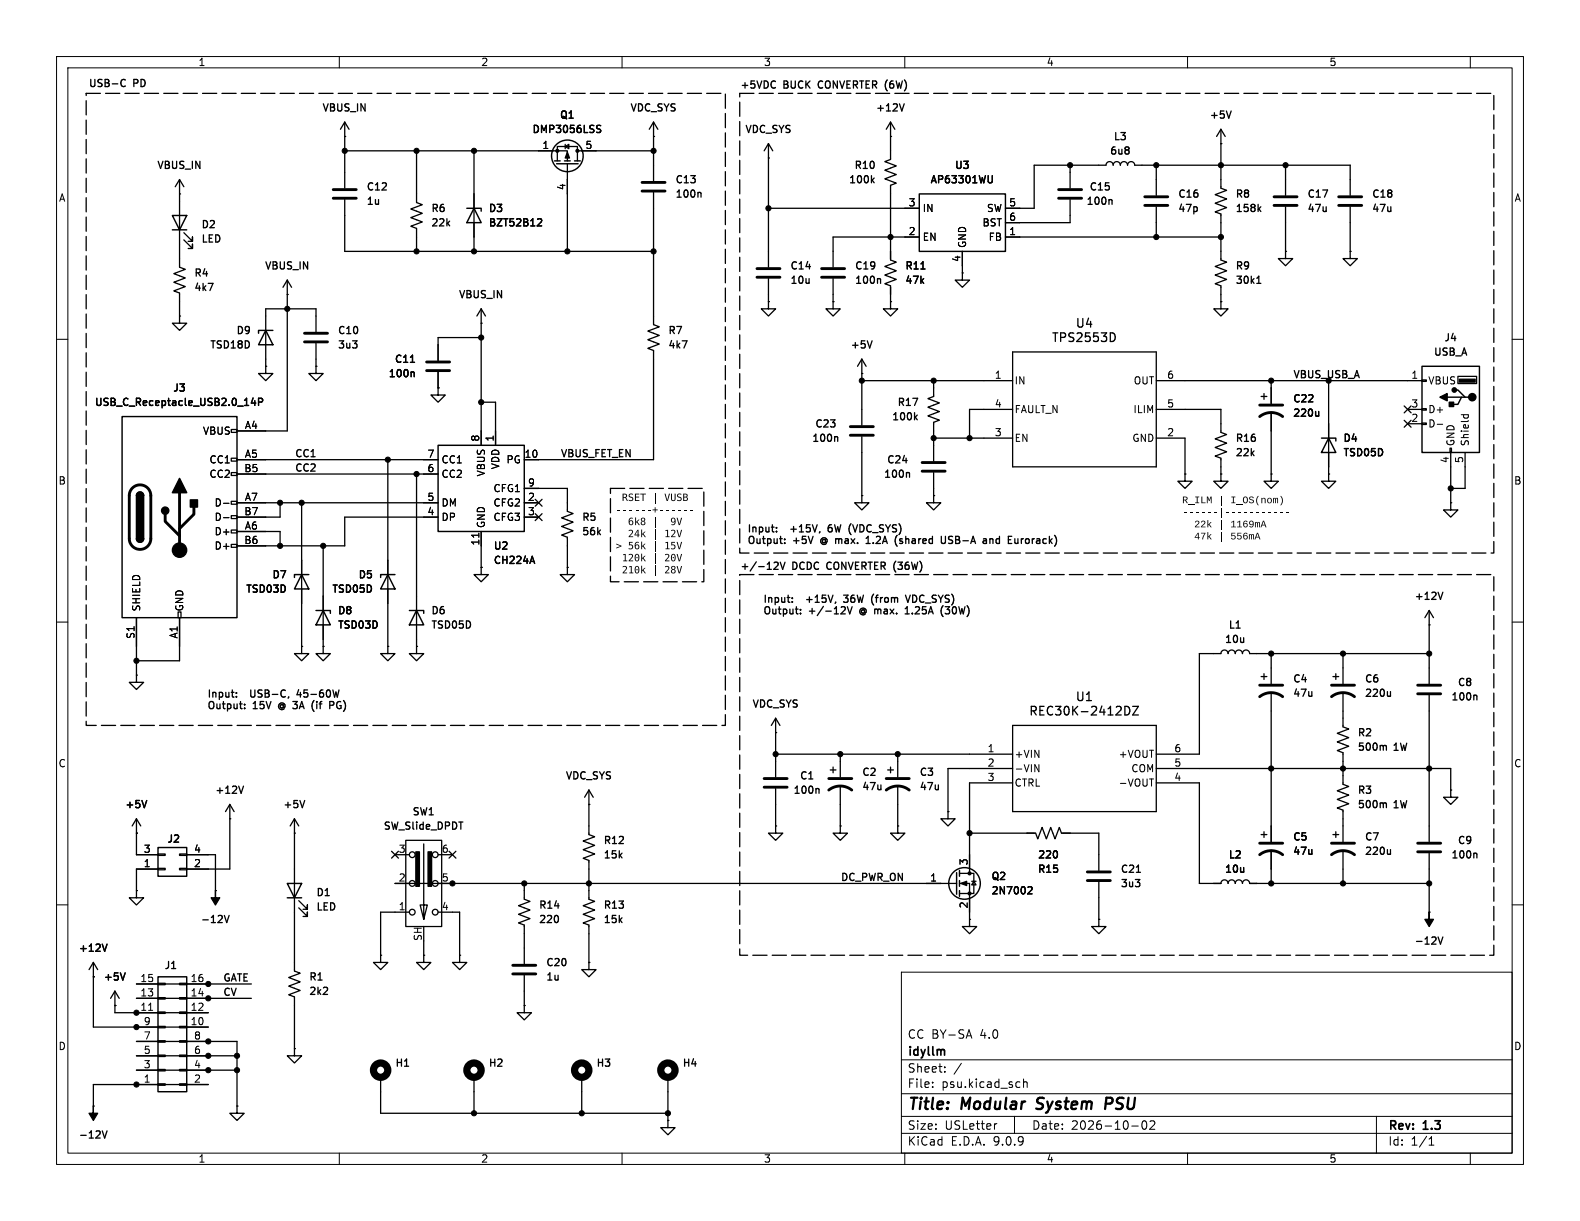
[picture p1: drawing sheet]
<svg xmlns="http://www.w3.org/2000/svg" width="279mm" height="216mm" viewBox="0 0 279 216" stroke-linecap="round" stroke-linejoin="round" font-family="sans-serif">
<g fill="none" stroke="#000" stroke-width=".18">
<path d="M10 10h259.4v195.9h-259.4zM12 12h255.4v191.9h-255.4zM60 10v2M110 10v2M160 10v2M210 10v2M260 10v2M10 60h2M254.1 75h1M258.4 73.3h1.3M258.9 73.3l-.1 .4M259.6 73.3l.1 .4"/>
<path d="M267.4 60h2M39.5 89h1M39.5 91.5h1M84.7 94.3v.7M10 110h2M267.4 110h2M183 135.2l.7 1.3v-1.3M203.3 137.7h.7M10 160h2M26.3 178.7h.7M159.4 171.9h108v32h-108zM267.4 160h2"/>
<path d="M159.4 197.4h108M159.4 193.4h108M159.4 187.4h108M164.9 192.1v.2M164.9 191.4v.1M167.1 189.4v.2M167.1 188.7v.1M170 188l-1.3 1.9M171 183.2h.7M171.4 182.1l.5 1.5M176.3 198.7l-.3 .1M179.4 197.4v3"/>
<path d="M180.2 191.3l.2 .1M180.4 192.2l-.2 .1M181 190.8v1.5M181 191.4l.2-.1 .4 .1v.9M200.1 199.1h1.2M202.1 198.3l.2-.1a.81 .81 0 0 1 .6 .6 .81 .81 0 0 1-.3 .8l-.2 .1a.81 .81 0 0 1-.3-1.4zM203.4 198.3l.5-.1 .2 .1 .1 .3-.9 1.1h.9M243.4 197.4v6.5M60 203.9v2M110 203.9v2M159.4 200.4h108M160 203.9v2"/>
<path d="M210 203.9v2M252.7 202.5h.9M252.7 201.4l.4-.4v1.5M260 203.9v2"/>
</g>
<path d="M183.2 196l.3 .1M183.5 194.3l-.1 .4 .1 .2M196.4 194.1h-.7l-.3 2M196.5 195.1l-1 .1" fill="none" stroke="#000" stroke-width=".4"/>
<g fill="none" stroke="#000" stroke-width=".23">
<path d="M21.5 15.1l.3 .2 .4-.1M22.2 14.2l-.4-.2-.3 .2M137.1 14.4h.1M137.1 15.5h.1M159.9 18.4l-.4 1.2M217.7 19.6l-.4 1.3M31.7 34.3h.1M31.7 31.8v15.4l1.1 .4-2.1 .8 2.1 .7-2.1 .8 2.1 .8-2.1 .7 1 .4v4.1M31.7 31.8l-.7 1.2M31.7 31.8l.8 1.2M61 26.7h39.3v1.7M61 24.1h.1"/>
<path d="M61 21.6v11.7M61 35.3v9.2h54.6M61 21.6l-.8 1.3M61 21.6l.7 1.3M73.7 26.7v9.1l1 .4-2.1 .8 2.1 .7-2.1 .8 2.1 .7-2.1 .8 1.1 .4v4.1M83.8 26.7v17.8M95.2 38.7h.5l.1 .3-.8 .9h.8M98.6 28.4v-2.5h3.5v2.5M99.9 25.9l.7-.4v.8zM99.9 25.5v.8M100.3 29v15.5M102.1 26.7h13.5"/>
<path d="M105.6 22.7l.5 .2 .1 .2-.1 .3h-.4M105.6 22.2h.6M115.6 24.1h.1M115.6 34v23.4l1 .4-2 .7 2 .8-2 .8 2 .7-2 .8 1 .4v19.3h-22.9M115.6 21.6l-.8 1.3M115.6 21.6l.7 1.3M115.6 21.6v10.4M123.6 34l.4 .2v.7M135.9 27.9h.1M135.9 25.4v21.8M135.9 25.4l-.8 1.3M135.9 25.4l.8 1.3"/>
<path d="M135.9 36.8h26.7M154.2 31.8l.4 .5M154.6 31.5l-.5 .5M157.5 24.1h.1M157.5 21.6v6.6l-1 .4 2 .7-2 .8 2 .8-2 .7 2 .8-1 .4v13.2l1 .4-2 .7 2 .8-2 .7 2 .8-2 .8 1 .3v2.8M157.5 21.6l-.8 1.3M157.5 21.6l.7 1.3M175.5 31.1v1l-.1 .2h-.4M189.2 35.3v4.1h-11.4M189.2 29.2v4.1M196.3 35.3l.4 .2v.6M199.6 26.1v.3"/>
<path d="M199.6 26.6v.5M204.5 29.2v5.3M204.5 36.6v5.3M211.7 36.7v.6M215.9 22.9v10.4l1 .4-2 .7 2 .8-2 .7 2 .8-2 .8 1 .3v8.2l1 .4-2 .7 2 .8-2 .7 2 .8-2 .8 1 .3v2.8M215.9 25.4h.1M215.9 22.9l-.8 1.2M215.9 22.9l.8 1.2M222.6 36.9l.4 .5M223 36.6l-.5 .4M227.3 29.2v5.3M227.3 36.6v7.9"/>
<path d="M234.5 36.6v.8M234.5 37.3h.1M238.8 34.5v-5.3h-38.1a.64 .64 0 0 0-.7-.6 .64 .64 0 0 0-.6 .6 .64 .64 0 0 0-.6-.6 .64 .64 0 0 0-.7 .6 .64 .64 0 0 0-.6-.6 .64 .64 0 0 0-.7 .6 .64 .64 0 0 0-.6-.6 .64 .64 0 0 0-.6 .6h-12.7v7.6h-5.1M238.8 36.6v7.9M245.9 36.6v.8M245.9 37.3h.1M31.7 55.9v1.3h1.3l-1.3 1.2-1.2-1.2h1.2M31.7 55.9h.1M32.5 42.4l1.5 1.5v-.7v.7h-.7M32.5 41.1l1.5 1.6v-.8v.8h-.7M36.8 50.1h.9l-.6 1.3M50.8 52.1h.1"/>
<path d="M50.8 49.5v26.7h-8.9M50.8 49.5l-.8 1.3M50.8 49.5l.8 1.3M55.9 58.7v-4.1h-8.9v10.2M85.1 57.2h.1M85.1 54.6l-.8 1.3M85.1 54.6l.8 1.3M85.1 54.6v24.1M85.1 59.7h-7.6v4.1M135.9 53.3v1.3h1.3l-1.3 1.3-1.3-1.3h1.3M135.9 53.3h.1M135.9 49.3v4"/>
<path d="M143.1 49.3v.8M143.1 50h-.1M147.3 53.3v1.3h1.3l-1.3 1.3-1.3-1.3h1.3M147.3 53.3h.1M147.3 49.3v4M155.4 49.3l.3 .1v.7M157.5 53.3v1.3h1.2l-1.2 1.3-1.3-1.3h1.3M157.5 53.3h.1M162.6 41.9h-15.3v5.3M162.9 47.6h.7M170.2 48.3v1.2h1.2l-1.2 1.3-1.3-1.3h1.3M170.2 48.3h.1"/>
<path d="M170.2 44.5v3.8M177.8 41.9h38.1M196.7 58.9a.82 .82 0 0 1 .5 .7 .82 .82 0 0 1-.5 .8M215.9 53.3v1.3h1.3l-1.3 1.3-1.3-1.3h1.3M215.9 53.3h.1M222.2 50.1h.8M222.4 49.1l.2-.3v1.3M227.3 44.5v1.2h1.3l-1.3 1.3-1.2-1.3h1.2M227.3 44.5h.1M238.8 44.5v1.2h1.2l-1.2 1.3-1.3-1.3h1.3M238.8 44.5h.1M40.9 75.9h1v.6h-1z"/>
<path d="M44.8 70.4l-.4 .9h.8M45.1 70.8v.9M45.7 71.1l.6-.1 .1-.2v-.3l-.7-.1v1.3M47 64.8v1.2h1.3l-1.3 1.3-1.3-1.3h1.3M47 64.8h.1M55.9 64.8v1.2h1.2l-1.2 1.3-1.3-1.3h1.3M55.9 64.8h.1M55.9 60.7v4.1M62.3 60.3h.8l-.4 .4M63.1 60.9v.5M72.6 64.1h.7M72.9 65.8l.3 .2v.6"/>
<path d="M77.5 68.6v1.3h1.2l-1.2 1.2-1.3-1.2h1.3M77.5 68.6h.1M77.5 65.8v2.8M85.1 71.1h2.5v7.6M120.6 60.3h.9l-.6 1.2M147.8 77.2l.3 .2v.6M152.4 66h.1M152.4 67.3h26.7M152.4 63.5v11.7M152.4 77.2v10.4M152.4 63.5l-.8 1.3M152.4 63.5l.8 1.3"/>
<path d="M154.2 60.3l-.4 1.2M161.8 73.8l.4 .4M162.2 73.4l-.5 .5M165.1 67.3v2.8l-1 .4 2 .7-2 .8 2 .8-2 .7 2 .8-1 .4v6.8M165.1 77.5h14M179.1 62.2h25.4v20.4h-25.4zM179.1 72.4h-7.7v5.1M204.5 72.4h11.4v4.1l1 .3-2 .8 2 .8-2 .7 2 .8-2 .7 1 .4v2.8M204.5 67.3h47M204.5 77.5h5v6.3M223 70.1h1M223.5 69.6v1"/>
<path d="M224.8 67.3v4.1M224.8 72.9v10.9M233.2 72.8v.8M233.2 73.5l-.4 .1M234.9 67.3v16.5M248.3 71.8l1.2 1.2M248.3 74.3l1.2 1.2M248.9 72.4h2.6M248.9 74.9h2.6M249.5 71.8l-1.2 1.2M249.5 74.3l-1.2 1.2M251.5 67.2h.7v.2h-.7z"/>
<path d="M251.5 72.3h.7v.2h-.7zM251.5 74.8h.7v.3h-.7zM256.4 79.2h.3v.8h-.3zM257.8 66.5h3.3v1.3h-3.3zM40.9 81h1v.5h-1zM40.9 83.6h1v.5h-1zM40.9 88.6h1v.6h-1zM40.9 91.2h1v.5h-1zM40.9 93.7h1v.5h-1zM40.9 96.3h1v.5h-1zM41.9 81.3h35.6M41.9 83.8h35.6"/>
<path d="M41.9 88.9h35.6M41.9 94h7.6v2.5M49.5 88.9v2.5h-7.6M53.3 88.9v25.4M57.1 96.5v17.8M68.6 81.3v33M73.7 83.8v30.5M77.5 91.4h-16.5v5.1h-19.1M85.1 94v6.3M92.7 86.4h7.6v4l1 .4-2 .8 2 .7-2 .8 2 .8-2 .7 1 .4v5.3M92.7 88.9h2.5M92.7 91.4h2.5"/>
<path d="M93.8 99.3h.6M94.1 98.4l.4 1.2M94.6 90.8l1.3 1.2M94.6 88.3l1.3 1.2M95.9 90.8l-1.3 1.2M95.9 88.3l-1.3 1.2M136.9 99.5l.5-.1 .2 .4-.8 .9h.8M137.3 93.9v.2M137.3 93.3v.1M138 99.4l.4 1.3 .4-1.3M138.8 96v.1M138.8 95.3v.1"/>
<path d="M145.3 95.3a.58 .58 0 0 0 0 .8M146.8 92.8h-.1a.86 .86 0 0 0 0 1.3h.2M146.9 93.3h-.2l-.3 .2M150.8 92.8l.4 1.3M152.4 87.6v1.3h1.3l-1.3 1.3-1.3-1.3h1.3M152.4 87.6h.1M153.2 96.1h.7M153.5 94.8v1.3M159.1 96h.5M159.6 95.3h-.3l-.2 .1v.2l.5 .1M160.5 83.5l.3 .2v.7M165.1 87.6v1.3h1.3l-1.3 1.3-1.3-1.3h1.3"/>
<path d="M165.1 87.6h.1M165.1 83.6v4M167.2 94.8l-.1 1.2-.4 .1-.2-.2M167.7 96l.5 .1M168.3 94.8h-.3l-.3 .3 .2 .3 .3 .1M175 95.4l.2-.1h.3l.1 .8M175 95.3v.8M180 95.3v.8M180 96l-.2 .1M180.6 95.3v.8M180.9 95.3l-.3 .2M209.5 83.8v1.3h1.3l-1.3 1.3-1.2-1.3h1.2"/>
<path d="M209.5 83.8h.1M215.9 83.8v1.3h1.3l-1.3 1.3-1.3-1.3h1.3M215.9 83.8h.1M224.8 83.8v1.3h1.3l-1.3 1.3-1.3-1.3h1.3M224.8 83.8h.1M234.9 83.8v1.3h1.3l-1.3 1.3-1.2-1.3h1.2M234.9 83.8h.1M256.5 88.9v1.3h1.3l-1.3 1.2-1.2-1.2h1.2M256.5 88.9h.1M256.5 80v8.9M259.1 80v6.4h-2.6M24.1 119.4v1.3h1.3l-1.3 1.2-1.2-1.2h1.2"/>
<path d="M24.1 119.4h.1M24.1 109.2v10.2M31.5 108.2h.5v1h-.5zM31.7 109.2v7.6h-7.6M53.3 114.3v1.3h1.3l-1.3 1.2-1.2-1.2h1.2M53.3 114.3h.1M57.1 114.3v1.3h1.3l-1.3 1.2-1.2-1.2h1.2M57.1 114.3h.1M68.6 114.3v1.3h1.2l-1.2 1.2-1.3-1.2h1.3M68.6 114.3h.1M73.7 114.3v1.3h1.2l-1.2 1.2-1.3-1.2h1.3M73.7 114.3h.1"/>
<path d="M85.1 100.3v1.3h1.3l-1.3 1.3-1.3-1.3h1.3M85.1 100.3h.1M100.3 100.3v1.3h1.3l-1.3 1.3-1.2-1.3h1.2M100.3 100.3h.1M140.1 106.4v.1M140.1 105.7v.1M141.6 108.4v.1M141.6 107.8v.1M148.9 107.3h.5l.1 .3-.8 .9h.8M149.2 106.4l.5 .1M149.2 105.2h.8l-.5 .5h.2M149.8 107.3l.5 1.2 .4-1.2"/>
<path d="M152.2 107.7a.58 .58 0 0 0 0 .8M154.3 106.7l.1 .2M154.5 105.1l-.2 .2M154.8 105.7h.5M160.1 108.5h.7M160.1 107.6l.3-.3v1.2M160.1 105.2l.4 1.3 .5-1.3M161.7 105.2h-.3v1.3h.3M166.6 108.8l.2 .2M167.1 108.4l.6 .1M167.9 107.3l-.4 .5h.2M219.9 112.8v.8"/>
<path d="M219.9 113.5h.1M223 119.6h1M223.5 119.1v1M224.8 115.6v5.3M235.7 119.6h1M236.2 119.1v1M237.5 115.6v5.3M252.7 115.6h-31.7a.64 .64 0 0 0-.7-.7 .64 .64 0 0 0-.6 .7 .64 .64 0 0 0-.6-.7 .64 .64 0 0 0-.7 .7 .64 .64 0 0 0-.6-.7 .64 .64 0 0 0-.6 .7 .64 .64 0 0 0-.7-.7 .64 .64 0 0 0-.6 .7h-3.8v17.8h-7.6M252.7 110.5h.1M252.7 108v12.9M252.7 108l-.7 1.2M252.7 108l.8 1.2"/>
<path d="M255.1 104.7l-.4 1.3M41.8 123.1v.2M41.8 122.5v.1M43.1 139l-.5 1.3M43.3 125.2v.1M43.3 124.5v.1M49.4 124.5a.58 .58 0 0 0 0 .8M52.8 121.9l-.3 .9h.8M55.5 125.7v.1M58.8 124l.2 .3v.3l-.7 .1M59.6 124.3v.7M104.1 139.7v7.9l1.1 .4-2.1 .7 2.1 .8-2.1 .7 2.1 .8-2.1 .8 1 .3v6.9l1.1 .4-2.1 .7 2.1 .8-2.1 .8 2.1 .7-2.1 .8 1 .4v6.6"/>
<path d="M104.1 139.7l-.7 1.3M104.1 139.7l.8 1.3M137.2 129.5h.1M137.2 127v10.4M137.2 139.4v6.7M137.2 133.4h41.9M137.2 127l-.8 1.3M137.2 127l.7 1.3M144.5 139.4l.3 .2v.7M146.8 136.1h1M147.3 135.6v1.1M148.6 133.4v4"/>
<path d="M148.6 138.9v7.2M155.8 138.8v.8M155.8 139.5l-.1 .1M157 136.1h1M157.5 135.6v1.1M158.7 133.4v4M158.7 138.9v7.2M165.9 138.8v.8M165.9 139.5v.1M179.1 128.3h25.4v15.2h-25.4zM179.1 138.4h-7.7v16M179.1 135.9h-11.5v7.6"/>
<path d="M198.9 124.9a.77 .77 0 0 1 .9 .8 .77 .77 0 0 1-.9 .7M200.3 124.9h1l-1 1.5h1M204.5 138.4h7.6v17.8h3.8a.64 .64 0 0 1 .6-.6 .64 .64 0 0 1 .7 .6 .64 .64 0 0 1 .6-.6 .64 .64 0 0 1 .6 .6 .64 .64 0 0 1 .7-.6 .64 .64 0 0 1 .6 .6 .64 .64 0 0 1 .6-.6 .64 .64 0 0 1 .7 .6h31.7M204.5 135.9h52v3.8M224.8 122.4v26.4M232 122.3v.8M232 123l-.1 .1M237.5 122.4v6.1l1 .4-2 .8 2 .7-2 .8 2 .8-2 .7 1 .4v5.6l1 .4-2 .7 2 .8-2 .8 2 .7-2 .8 1 .4v5.5M244.8 131.8l.4 .2v.7M245.9 122.3v.8M245.9 123l-.4 .1M252.7 122.9v25.9"/>
<path d="M256.5 139.7v1.3h1.3l-1.3 1.2-1.2-1.2h1.2M256.5 139.7h.1M260.8 122.9l.4 .2v.7M24.1 147.3h.1M24.1 157.5v1.3h1.3l-1.3 1.2-1.2-1.2h1.2M24.1 157.5h.1M24.1 144.8v6.3h3.8M24.1 144.8l-.7 1.3M24.1 144.8l.8 1.3M25.9 141.5l-.4 1.3M27.9 153.5h1.3v.3h-1.3zM27.9 151h1.3v.3h-1.3z"/>
<path d="M27.9 153.7h-3.8v3.8M31.7 153.5h1.3v.3h-1.3zM31.7 151h1.3v.3h-1.3zM33 151.1h5.1v6.4M38.1 157.5h.1M40.6 144.8h.1M40.6 142.2v11.5h-7.6M40.6 142.2l-.7 1.3M40.6 142.2l.8 1.3M52.1 144.8v26.9l1 .4-2 .7 2 .8-2 .8 2 .7-2 .8 1 .4v9.1M52.1 147.3h.1M52.1 144.8l-.8 1.3"/>
<path d="M52.1 144.8l.7 1.3M52.8 159.3l1.6 1.5v-.8v.8h-.8M53.9 141.5l-.4 1.3M69.2 150.5l1.3 1.2M69.8 151.1h2.6M69.8 156.2h99.4M70.5 150.5l-1.3 1.2M71.8 148.6h6.3v15.2h-6.3zM74.9 149.2v13.4l.7-2.6h-1.3l.6 2.6M77.5 151.1h2.5M79.4 150.5l1.2 1.2M80.6 150.5l-1.2 1.2"/>
<path d="M81.1 145.4h.8M92.7 156.2v2.8l1 .4-2 .7 2 .8-2 .8 2 .7-2 .8 1 .4v6.8M104.1 142.2h.1M137.2 146.1v1.2h1.2l-1.2 1.3-1.3-1.3h1.3M137.2 146.1h.1M148.6 146.1v1.2h1.3l-1.3 1.3-1.3-1.3h1.3M148.6 146.1h.1M158.7 146.1v1.2h1.3l-1.3 1.3-1.2-1.3h1.2M158.7 146.1h.1M167.6 143.5v1.3h1.3l-1.3 1.3-1.2-1.3h1.2M167.6 143.5h.1M169.7 154.4h2.5v3.6h-2.5"/>
<path d="M169.7 156.2h1.7v6.4M171.4 147.3h11.7l.4 1 .8-2 .7 2 .8-2 .8 2 .7-2 .4 1h6.6v6.6M171.8 155.8h.8M172.2 155.8l.4 .7h-.8zM181.8 156.8h.5l.2 .3-.8 1h.8M186.9 150.6l.1 .3-.1 .7M194.3 156v6.6M200.8 155.5h.8l-.5 .5M201 154.2h.7M201.5 156.1v.6M219.9 153.4v.8M219.9 154.1v.1"/>
<path d="M223 147.6h1M223.5 147.1v1M224.8 150.4v5.8M232 150.2v.9M232 150.9l-.1 .1M235.7 147.6h1M236.2 147.1v1M237.5 150.4v5.8M244.8 142l.4 .2v.6M245.9 150.2v.9M245.9 150.9l-.4 .2M252.7 150.9v10.4"/>
<path d="M260.8 150.9l.4 .1v.7M16.5 172.7h.1M16.5 170.2l-.8 1.3M16.5 170.2l.8 1.3M16.5 170.2v11.4h20.3M18.9 166.9l-.4 1.3M20.3 177.8h.1M20.3 175.3l-.7 1.2M20.3 175.3l.8 1.2M20.3 175.3v3.8h16.5M22.1 172l-.4 1.3M24.1 176.5h20.3"/>
<path d="M24.1 174h20.3M27.9 178.9h1.3v.3h-1.3zM27.9 176.4h1.3v.3h-1.3zM27.9 173.9h1.3v.2h-1.3zM30.3 171.3h.8M31.7 178.9h1.3v.3h-1.3zM31.7 176.4h1.3v.3h-1.3zM31.7 173.9h1.3v.2h-1.3zM39.7 161.9l.4 1.2 .4-1.2M52.8 160.5l1.6 1.6v-.8v.8h-.8M57.1 175.8h.8M57.9 174.7v.4"/>
<path d="M67.3 168.9v1.3h-1.3l1.3 1.3 1.3-1.3h-1.3M67.3 168.9h.1M72.4 161.3h-5.1v7.6M74.9 168.9v1.3h-1.2l1.2 1.3 1.3-1.3h-1.3M74.9 168.9h.1M74.9 166.4v2.5M77.5 161.3h3.8v7.6M81.3 168.9v1.3h-1.3l1.3 1.3 1.2-1.3h-1.2M81.3 168.9h.1M92.7 177.8v1.3h-1.3l1.3 1.2 1.3-1.2h-1.3M92.7 177.8h.1M92.7 172.5v5.3"/>
<path d="M98.6 162l.1 .3-.1 .7M104.1 170.2v1.3h-1.2l1.2 1.2 1.3-1.2h-1.3M104.1 170.2h.1M171.4 162.6v1.2h-1.2l1.2 1.3 1.3-1.3h-1.3M171.4 162.6h.1M194.3 162.6v1.2h-1.3l1.3 1.3 1.3-1.3h-1.3M194.3 162.6h.1M252.7 161.3h.1M254.3 165.7l.4 1.2 .4-1.2M16.5 195.6h.1M18.1 200l.4 1.2 .4-1.2M24.1 189.2h17.8"/>
<path d="M24.1 186.7h17.8M24.1 184.2h17.8v11.4M27.9 191.6h1.3v.3h-1.3zM27.9 189.1h1.3v.3h-1.3zM27.9 186.6h1.3v.2h-1.3zM27.9 184h1.3v.3h-1.3zM27.9 181.5h1.3v.2h-1.3zM31.7 191.6h1.3v.3h-1.3zM31.7 189.1h1.3v.3h-1.3zM31.7 186.6h1.3v.2h-1.3zM31.7 184h1.3v.3h-1.3zM31.7 181.5h1.3v.2h-1.3z"/>
<path d="M36.8 191.8h-20.3v3.8M41.9 195.6v1.3h1.3l-1.3 1.2-1.3-1.2h1.3M41.9 195.6h.1M52.1 185.4v1.3h1.2l-1.2 1.3-1.3-1.3h1.3M52.1 185.4h.1M67.3 190.5v6.4h50.8M83.8 190.5v6.4M102.9 190.5v6.4M118.1 198.1v1.3h1.3l-1.3 1.3-1.3-1.3h1.3M118.1 198.1h.1M118.1 190.5v7.6"/>
<circle cx="72.9" cy="151.1" r=".51"/>
<circle cx="72.9" cy="156.2" r=".51"/>
<circle cx="77" cy="151.1" r=".51"/>
<circle cx="77" cy="156.2" r=".51"/>
<circle cx="72.9" cy="161.3" r=".51"/>
<circle cx="77" cy="161.3" r=".51"/>
</g>
<g fill="none" stroke="#000" stroke-width=".25">
<path d="M30.5 38.1h2.5l-1.3 2.5zM82.5 36.8h2.6v.5M83.8 36.8l1.3 2.6h-2.6zM98 28.4h1.1M98.4 29h3.8M99.8 28.4h1M101.6 28.4h1M162.6 34.3h15.2v10.2h-15.2zM30.5 40.6h2.5M47 58.4l1.3 2.6h-2.6zM48.3 58.4h-2.6v.5M21.6 73.7h20.3v35.5h-20.3z"/>
<path d="M77.5 78.7h15.2v15.3h-15.2zM233.7 77.5h2.5v.5M234.9 77.5l1.3 2.5h-2.5zM251.5 64.8h10.1v15.2h-10.1zM255.9 70.2h2.5M257.2 69h.6l1.3 1.2h.6M259.1 70.2h-.7l-.6 1.3h-1.3M24.1 87.6a.64 .64 0 0 1 .7-.6 .64 .64 0 0 1 .6 .6M24.1 95.3a.64 .64 0 0 0 .7 .6 .64 .64 0 0 0 .6-.6M53.3 101.6l1.3 2.5h-2.5zM54.6 101.6h-2.5v.5M55.9 108h2.5v.5"/>
<path d="M57.1 108l1.3 2.5h-2.5zM68.6 101.6l1.2 2.5h-2.5zM69.8 101.6h-2.5v.5M72.4 108h2.5v.5M73.7 108l1.2 2.5h-2.5zM27.9 149.9h5.1v5h-5.1zM50.8 156.2h2.5l-1.2 2.6zM50.8 158.8h2.5M169.2 154.3v3.8M169.7 153.9v1M169.7 155.7v1M169.7 157.5v1"/>
<path d="M27.9 172.7h5.1v20.3h-5.1z"/>
<circle cx="100.3" cy="27.6" r="2.79"/>
<circle cx="170.6" cy="156.2" r="2.79"/>
</g>
<g fill="#000" stroke="#000" stroke-width=".23">
<path d="M100.3 26.9l.4 1h-.8zM258.1 67.1h2.8v.5h-2.8zM38.1 157.5v1.3h.8l-.8 1.2-.8-1.2h.8zM73.5 150.6h.7v6.1h-.7zM75.7 150.6h.6v6.1h-.6zM169.9 156.2l1-.4v.8zM252.7 161.3v1.3h.8l-.8 1.2-.7-1.2h.7zM16.5 195.6v1.3h.8l-.8 1.2-.8-1.2h.8z"/>
<circle cx="98.6" cy="26.7" r=".25"/>
<circle cx="102.1" cy="26.7" r=".25"/>
<circle cx="31.7" cy="97.3" r="1.27"/>
<circle cx="171.4" cy="158" r=".25"/>
<circle cx="171.4" cy="154.4" r=".25"/>
</g>
<g fill="none" stroke="#000" stroke-width=".51">
<path d="M58.9 35.1h4.1M58.9 33.5h4.1M113.5 32.3h4.1M113.5 33.8h4.1M187.2 35.1h4.1M187.2 33.5h4.1M202.4 34.8h4.1M202.4 36.3h4.1M225.3 34.8h4.1M225.3 36.3h4.1M236.7 34.8h4.1M236.7 36.3h4.1"/>
<path d="M53.8 58.9h4.1M133.9 49h4M133.9 47.5h4M145.3 49h4.1M145.3 47.5h4.1M53.8 60.5h4.1M75.4 64h4.1M75.4 65.5h4.1M150.4 77h4M150.4 75.4h4M222.8 73.7a3.3 3.3 0 0 1 4 0M222.8 71.6h4"/>
<path d="M23.4 86.3a1.9 1.9 0 0 1 2.1-.4 1.9 1.9 0 0 1 1.2 1.7v7.7a1.91 1.91 0 0 1-1.9 1.8 1.91 1.91 0 0 1-1.9-1.8v-7.8l.1-.7zM29.2 90.9v1.3l2.5 2.5M31.7 87.1v10.2M34.3 89.7v1.2l-2.6 2.6M163.1 83.3h4M163.1 81.8h4M135.1 139.2h4.1M135.1 137.7h4.1M146.6 139.7a3.3 3.3 0 0 1 4 0M146.6 137.7h4M156.7 139.7a3.3 3.3 0 0 1 4.1 0M156.7 137.7h4.1"/>
<path d="M222.8 123.2a3.3 3.3 0 0 1 4 0M222.8 121.2h4M235.5 123.2a3.3 3.3 0 0 1 4 0M235.5 121.2h4M250.7 121.2h4.1M250.7 122.7h4.1M192.3 155.7h4M192.3 154.2h4M222.8 151.1a3.3 3.3 0 0 1 4 0M222.8 149.1h4M235.5 151.1a3.3 3.3 0 0 1 4 0M235.5 149.1h4"/>
<path d="M250.7 149.1h4.1M250.7 150.6h4.1M90.7 172.2h4M90.7 170.7h4"/>
</g>
<g fill="#000" stroke="#000" stroke-width=".25">
<path d="M254.6 70.2l1.3-.6v1.3zM256.3 71.1h.7v.8h-.7zM24.1 87.6h1.3v7.7h-1.3zM24.1 95.3h1.3a.64 .64 0 0 1-.6 .6 .64 .64 0 0 1-.7-.6zM24.3 87.2a.64 .64 0 0 1 .7-.2 .64 .64 0 0 1 .4 .6h-1.3zM31.7 84.6l1.3 2.5h-2.5zM33.7 88.4h1.2v1.3h-1.2z"/>
<circle cx="257.2" cy="69" r=".38"/>
<circle cx="260.3" cy="70.2" r=".63"/>
<circle cx="29.2" cy="90.3" r=".63"/>
</g>
<g fill="none" stroke="#000" stroke-width="1.3">
<circle cx="67.3" cy="189.2" r="1.27"/>
<circle cx="83.8" cy="189.2" r="1.27"/>
<circle cx="102.9" cy="189.2" r="1.27"/>
<circle cx="118.1" cy="189.2" r="1.27"/>
</g>
<path d="M15.2 16.5h113.1v111.8h-113.1zM130.8 16.5h133.4v81.3h-133.4zM107.9 86.4h16.6v16.5h-16.6zM130.8 101.6h133.4v67.3h-133.4z" fill="none" stroke="#000" stroke-width=".23" stroke-dasharray="2.5 .9"/>
<g fill="#000">
<path d="M109 96.1l.9 .4v.1l-.9 .4v-.2l.7-.2-.7-.3zM109.2 90.2h.5v.1h-.5zM110.2 98h.5v1.1h.2v.2h-.7v-.2h.3v-1l-.3 .1zM110.3 90.2h.4v.1h-.4zM110.1 87.3h.4a.35 .35 0 0 1 .4 .2 .35 .35 0 0 1-.3 .5l.4 .6h-.1l-.3-.5-.2-.1h-.1v.6h-.2v-.7h.4a.23 .23 0 0 0 .2-.2 .23 .23 0 0 0-.2-.3h-.2v.5h-.2zM111.2 95.8h.7v.2h-.5v.3a.47 .47 0 0 1 .5 .6 .47 .47 0 0 1-.7 .2v-.2a.34 .34 0 0 0 .5 .1 .34 .34 0 0 0 0-.5 .34 .34 0 0 0-.5 0zM111.4 90.2h.4v.1h-.4zM111.2 93.7a.47 .47 0 0 1 .7 .2 .47 .47 0 0 1-.3 .6l-.2 .3h.6v.2h-.8l.6-.9a.31 .31 0 0 0-.2-.3 .31 .31 0 0 0-.4 .1zM111.2 98a.47 .47 0 0 1 .7 .1 .47 .47 0 0 1-.3 .7l-.2 .3h.6v.2h-.8l.6-.9a.31 .31 0 0 0-.2-.4 .31 .31 0 0 0-.4 .2zM111.3 91.6h.1a.31 .31 0 0 1 .5 .1h-.2a.37 .37 0 0 0-.4 .5 .41 .41 0 0 1 .6 .1 .41 .41 0 0 1-.2 .6 .41 .41 0 0 1-.5-.4l.1-.1a.25 .25 0 0 0 .4 .2 .25 .25 0 0 0 .1-.4 .25 .25 0 0 0-.4 .1l-.2 .1v-.4zM111.3 87.4l.4-.1h.2v.2h-.1a.28 .28 0 0 0-.3-.1 .28 .28 0 0 0-.1 .4 .28 .28 0 0 0 .3 .1 .41 .41 0 0 1 .1 .7 .41 .41 0 0 1-.6-.3l.2 .1a.27 .27 0 0 0 .4-.1 .27 .27 0 0 0-.3-.3 .35 .35 0 0 1-.3-.2 .35 .35 0 0 1 .1-.4zM112.3 87.3h.8v.1h-.6v.4h.5v.2h-.5v.4h.6v.2h-.8z"/>
<path d="M112.3 91.5h.2v.8l.4-.4h.2l-.4 .3 .5 .6h-.2l-.4-.5-.1 .2v.3h-.2zM112.4 90.2h.5v.1h-.5zM112.4 98l.2-.1a.69 .69 0 0 1 .5 .7 .69 .69 0 0 1-.5 .7 .55 .55 0 0 1-.4-.7h.2l.2 .5a.61 .61 0 0 0 0-1l-.2 .5h-.2zM112.4 95.9h.1a.31 .31 0 0 1 .5 .1l-.2-.1a.37 .37 0 0 0-.4 .5 .41 .41 0 0 1 .6 .1 .41 .41 0 0 1-.2 .6 .41 .41 0 0 1-.5-.3l.1-.1a.25 .25 0 0 0 .4 .2 .25 .25 0 0 0 0-.4 .25 .25 0 0 0-.4 .1l-.2 .1v-.5zM112.7 93.7h.2v.8h.2v.2h-.2v.3h-.2v-.3h-.5v-.2h.5v-.7l-.4 .7h-.1zM113.2 87.3h1v.1h-.4v1.2h-.2v-1.2h-.4zM113.4 93.6h.2v.8l.4-.4h.2l-.4 .4 .4 .6h-.2l-.3-.5-.1 .1v.4h-.2zM113.4 95.8h.2v.7l.4-.4h.2l-.4 .4 .4 .6h-.2l-.3-.5-.1 .1v.4h-.2zM113.4 97.9h.2v.8l.4-.4h.2l-.4 .3 .4 .7h-.2l-.3-.6-.1 .2v.4h-.2zM113.5 90.2h.4v.1h-.4zM113.4 91.6a.36 .36 0 0 1 .6 0 .36 .36 0 0 1-.1 .6 .4 .4 0 0 1 0 .7 .4 .4 0 0 1-.6-.4h.2a.25 .25 0 0 0 .3 .2 .25 .25 0 0 0 .1-.4 .25 .25 0 0 0-.4 .1l-.2 .1 .3-.3-.3-.3h.2a.22 .22 0 0 0 .3 .2 .22 .22 0 0 0 .1-.4 .22 .22 0 0 0-.4 .1l-.2 .1zM114.6 90.2h.4v.1h-.4z"/>
<path d="M115.8 89.7h.1v.4h.4v.1h-.4v.4h-.1v-.4h-.4v-.1h.4zM115.8 87.2h.1v1.8h-.1zM115.8 91.5h.1v1.8h-.1zM115.8 93.6h.1v1.8h-.1zM115.8 95.8h.1v1.7h-.1zM115.8 97.9h.1v1.8h-.1zM116.7 90.2h.4v.1h-.4zM117.7 93.8l.4-.1v1.1h.3v.2h-.7v-.2h.3v-1l-.3 .1zM117.7 95.9l.4-.1v1.2h.3v.1h-.7v-.1h.3v-1h-.3zM117.8 90.2h.4v.1h-.4zM117.6 98a.47 .47 0 0 1 .7 .1 .47 .47 0 0 1-.2 .7l-.3 .3h.6v.2h-.8l.6-.9a.31 .31 0 0 0-.2-.4 .31 .31 0 0 0-.4 .2zM117.5 87.3h.2l.3 1.1 .3-1.1h.2l-.4 1.3h-.2z"/>
<path d="M118.7 87.3h.1v.9a.24 .24 0 0 0 .3 .3 .24 .24 0 0 0 .2-.3v-.9h.2v.8a.42 .42 0 0 1-.4 .5 .42 .42 0 0 1-.4-.5zM118.7 95.8h.7v.2h-.5v.3a.47 .47 0 0 1 .5 .6 .47 .47 0 0 1-.7 .2v-.2a.34 .34 0 0 0 .4 .1 .34 .34 0 0 0 .1-.5 .34 .34 0 0 0-.5 0zM118.8 90.2h.5v.1h-.5zM118.7 93.7a.47 .47 0 0 1 .7 .2 .47 .47 0 0 1-.3 .6l-.2 .3h.5v.2h-.7l.6-.9a.31 .31 0 0 0-.3-.3 .31 .31 0 0 0-.3 .1zM118.7 91.6l.2-.1a.58 .58 0 0 1 .6 .3 .58 .58 0 0 1 0 .7l-.3 .3a.3 .3 0 0 1-.5-.1h.2a.37 .37 0 0 0 .4-.5l-.3 .2a.38 .38 0 0 1-.4-.4h.2a.28 .28 0 0 0 .4 .2 .28 .28 0 0 0 .1-.4 .28 .28 0 0 0-.4-.1l-.1 .3h-.2zM118.8 98l.2-.1a.69 .69 0 0 1 .5 .7 .69 .69 0 0 1-.5 .7 .55 .55 0 0 1-.4-.7h.2l.2 .5a.61 .61 0 0 0 0-1l-.2 .5h-.2zM119.9 90.2h.5v.1h-.5zM119.6 91.6h.2l.3 1.1 .3-1.1h.2l-.4 1.2h-.2zM119.6 93.7h.2l.3 1.1 .3-1.1h.2l-.4 1.3h-.2zM119.6 95.8h.2l.3 1.2 .3-1.2h.2l-.4 1.3h-.2zM119.6 98h.2l.3 1.1 .3-1.1h.2l-.4 1.3h-.2zM119.8 87.4l.5-.1h.2v.2h-.1a.28 .28 0 0 0-.4-.1 .28 .28 0 0 0-.1 .4 .28 .28 0 0 0 .4 .1 .41 .41 0 0 1 .1 .7 .41 .41 0 0 1-.7-.3l.2 .1a.27 .27 0 0 0 .5-.1 .27 .27 0 0 0-.3-.3 .35 .35 0 0 1-.4-.2 .35 .35 0 0 1 .1-.4z"/>
<path d="M121 90.2h.4v.1h-.4zM120.8 87.3l.7 .1 .1 .4-.2 .1a.36 .36 0 0 1 .2 .4 .36 .36 0 0 1-.4 .3h-.4v-.2h.4a.24 .24 0 0 0 .3-.2 .24 .24 0 0 0-.3-.2h-.2v.4h-.2v-.6h.5l.1-.2-.1-.1-.3-.1v.4h-.2zM122 90.2h.5v.1h-.5zM209.3 90.6h.5v.1h-.5zM210.4 90.6h.5v.1h-.5zM211.5 90.6h.4v.1h-.4zM212.5 90.6h.5v.1h-.5zM213.6 90.6h.5v.1h-.5zM214.7 90.6h.4v.1h-.4zM215.9 89.8h.1v1.7h-.1zM215.9 92h.1v1.6h-.1zM215.9 94.1h.1v1.6h-.1z"/>
<path d="M216.8 90.6h.5v.1h-.5zM217.9 90.6h.4v.1h-.4zM218.9 90.6h.5v.1h-.5zM220 90.6h.5v.1h-.5zM221.1 90.6h.4v.1h-.4zM222.1 90.6h.5v.1h-.5zM223.2 90.6h.5v.1h-.5zM224.3 90.6h.4v.1h-.4zM225.3 90.6h.5v.1h-.5zM226.4 90.6h.5v.1h-.5zM226.4 87.7a.89 .89 0 0 1 .4 1.1l-.2 .5h-.2a1.24 1.24 0 0 0 0-1.6zM227.5 90.6h.4v.1h-.4z"/>
<path d="M110.1 100.1a.47 .47 0 0 1 .7 .2 .47 .47 0 0 1-.2 .6l-.3 .3h.6v.2h-.8l.6-.9a.31 .31 0 0 0-.2-.3 .31 .31 0 0 0-.4 .1zM111.3 100.2l.4-.1v1.1h.3v.2h-.7v-.2h.2v-1l-.2 .1zM112.4 100.2l.2-.1a.69 .69 0 0 1 .5 .6 .69 .69 0 0 1-.5 .7 .55 .55 0 0 1-.4-.7h.2l.2 .6a.61 .61 0 0 0 0-1.1l-.2 .5h-.2zM113.4 100h.2v.8l.4-.4h.2l-.4 .4 .4 .6h-.2l-.3-.5-.1 .1v.4h-.2zM115.8 100h.1v1.8h-.1zM117.6 100.1a.47 .47 0 0 1 .7 .2 .47 .47 0 0 1-.2 .6l-.3 .3h.6v.2h-.8l.6-.9a.31 .31 0 0 0-.2-.3 .31 .31 0 0 0-.4 .1zM118.8 100.2a.36 .36 0 0 1 .6-.1 .36 .36 0 0 1-.2 .6 .4 .4 0 0 1 0 .7 .4 .4 0 0 1-.6-.4h.2a.25 .25 0 0 0 .4 .2 .25 .25 0 0 0 0-.4 .25 .25 0 0 0-.4 .1l-.2 .1 .3-.3-.2-.3h.1a.22 .22 0 0 0 .4 .2 .22 .22 0 0 0 0-.4 .22 .22 0 0 0-.3 .1l-.2 .1zM119.6 100.1h.2l.3 1.1 .3-1.1h.2l-.4 1.3h-.2z"/>
<circle cx="112.6" cy="98.6" r=".12"/>
<circle cx="119.1" cy="98.6" r=".12"/>
<circle cx="112.6" cy="100.7" r=".12"/>
</g>
<g fill="#000" stroke="#000" stroke-width=".18">
<circle cx="61" cy="26.7" r=".46"/>
<circle cx="73.7" cy="26.7" r=".46"/>
<circle cx="83.8" cy="26.7" r=".46"/>
<circle cx="115.6" cy="26.7" r=".46"/>
<circle cx="135.9" cy="36.8" r=".46"/>
<circle cx="189.2" cy="29.2" r=".46"/>
<circle cx="204.5" cy="29.2" r=".46"/>
<circle cx="215.9" cy="29.2" r=".46"/>
<circle cx="227.3" cy="29.2" r=".46"/>
<circle cx="50.8" cy="54.6" r=".46"/>
<circle cx="73.7" cy="44.5" r=".46"/>
<circle cx="83.8" cy="44.5" r=".46"/>
<circle cx="85.1" cy="59.7" r=".46"/>
<circle cx="100.3" cy="44.5" r=".46"/>
<circle cx="115.6" cy="44.5" r=".46"/>
<circle cx="157.5" cy="41.9" r=".46"/>
<circle cx="204.5" cy="41.9" r=".46"/>
<circle cx="215.9" cy="41.9" r=".46"/>
<circle cx="85.1" cy="71.1" r=".46"/>
<circle cx="152.4" cy="67.3" r=".46"/>
<circle cx="165.1" cy="77.5" r=".46"/>
<circle cx="165.1" cy="67.3" r=".46"/>
<circle cx="171.4" cy="77.5" r=".46"/>
<circle cx="224.8" cy="67.3" r=".46"/>
<circle cx="49.5" cy="88.9" r=".46"/>
<circle cx="49.5" cy="96.5" r=".46"/>
<circle cx="53.3" cy="88.9" r=".46"/>
<circle cx="57.1" cy="96.5" r=".46"/>
<circle cx="68.6" cy="81.3" r=".46"/>
<circle cx="73.7" cy="83.8" r=".46"/>
<circle cx="256.5" cy="86.4" r=".46"/>
<circle cx="24.1" cy="116.8" r=".46"/>
<circle cx="224.8" cy="115.6" r=".46"/>
<circle cx="237.5" cy="115.6" r=".46"/>
<circle cx="252.7" cy="115.6" r=".46"/>
<circle cx="137.2" cy="133.4" r=".46"/>
<circle cx="148.6" cy="133.4" r=".46"/>
<circle cx="158.7" cy="133.4" r=".46"/>
<circle cx="224.8" cy="135.9" r=".46"/>
<circle cx="237.5" cy="135.9" r=".46"/>
<circle cx="252.7" cy="135.9" r=".46"/>
<circle cx="80" cy="156.2" r=".46"/>
<circle cx="92.7" cy="156.2" r=".46"/>
<circle cx="104.1" cy="156.2" r=".46"/>
<circle cx="171.4" cy="147.3" r=".46"/>
<circle cx="224.8" cy="156.2" r=".46"/>
<circle cx="237.5" cy="156.2" r=".46"/>
<circle cx="252.7" cy="156.2" r=".46"/>
<circle cx="24.1" cy="179.1" r=".46"/>
<circle cx="36.8" cy="176.5" r=".46"/>
<circle cx="36.8" cy="174" r=".46"/>
<circle cx="24.1" cy="181.6" r=".46"/>
<circle cx="24.1" cy="191.8" r=".46"/>
<circle cx="36.8" cy="184.2" r=".46"/>
<circle cx="36.8" cy="186.7" r=".46"/>
<circle cx="36.8" cy="189.2" r=".46"/>
<circle cx="41.9" cy="189.2" r=".46"/>
<circle cx="41.9" cy="186.7" r=".46"/>
<circle cx="83.8" cy="196.9" r=".46"/>
<circle cx="102.9" cy="196.9" r=".46"/>
<circle cx="118.1" cy="196.9" r=".46"/>
</g>
<g font-size="2.8">
<text x="160.4" y="196.8">Title:</text>
<text x="170.1" y="196.8">Modular</text>
<text x="184.2" y="196.8">System</text>
<text x="197.1" y="196.8">PSU</text>
</g>
<g font-size="2.1">
<text x="190.1" y="58.3">U4</text>
<text x="185.8" y="60.8">TPS2553D</text>
<text x="190.1" y="124.3">U1</text>
<text x="181.8" y="126.8">REC30K-2412DZ</text>
<text x="160.4" y="183.9">CC BY-SA</text>
<text x="173.4" y="183.9">4.0</text>
<text x="160.4" y="189.9">Sheet:</text>
<text x="160.4" y="187.1">idyllm</text>
<text x="160.4" y="192.6">File:</text>
<text x="166.5" y="192.6">psu.kicad_sch</text>
<text x="160.4" y="202.8">KiCad</text>
<text x="160.4" y="200">Size:</text>
<text x="167.1" y="200">USLetter</text>
<text x="168.1" y="202.8">E.D.A.</text>
<text x="175.7" y="202.8">9.0.9</text>
<text x="182.4" y="200">Date:</text>
<text x="189.4" y="200">2026-10-02</text>
<text x="245.4" y="200.2">Rev:</text>
<text x="245.4" y="202.8">Id:</text>
<text x="249.5" y="202.8">1/1</text>
<text x="251.8" y="200.2">1.3</text>
</g>
<g font-size="1.8">
<text x="35" y="11.9">1</text>
<text x="85" y="11.9">2</text>
<text x="135" y="11.9">3</text>
<text x="185" y="11.9">4</text>
<text x="235" y="11.9">5</text>
<text x="15.5" y="15.7">USB-C</text>
<text x="23.6" y="15.7">PD</text>
<text x="130.8" y="15.8">+5VDC</text>
<text x="138.6" y="15.8">BUCK</text>
<text x="145.2" y="15.8">CONVERTER (6W)</text>
<text x="56.8" y="20">VBUS_IN</text>
<text x="94" y="23.8">DMP3056LSS</text>
<text x="98.8" y="21.3">Q1</text>
<text x="111.3" y="20">VDC_SYS</text>
<text x="131.6" y="23.8">VDC_SYS</text>
<text x="154.7" y="20">+12V</text>
<text x="213.7" y="21.3">+5V</text>
<text x="95.8" y="26.4">1</text>
<text x="103.4" y="26.4">5</text>
<text x="196.1" y="27.6">6u8</text>
<text x="196.8" y="25.1">L3</text>
<text x="10.3" y="35.9">A</text>
<text x="27.6" y="30.2">VBUS_IN</text>
<text x="64.7" y="34">C12</text>
<text x="100.1" y="33.7" transform="rotate(-90 100.1 33.7)">4</text>
<text x="119.3" y="35.3">100n</text>
<text x="119.3" y="32.7">C13</text>
<text x="150" y="32.7">100k</text>
<text x="150.9" y="30.2">R10</text>
<text x="164.4" y="32.7">AP63301WU</text>
<text x="168.7" y="30.2">U3</text>
<text x="192.5" y="34">C15</text>
<text x="208.2" y="35.3">C16</text>
<text x="218.3" y="35.3">R8</text>
<text x="231" y="35.3">C17</text>
<text x="242.5" y="35.3">C18</text>
<text x="267.7" y="35.9">A</text>
<text x="35.5" y="40.7">D2</text>
<text x="64.7" y="36.5">1u</text>
<text x="76.1" y="37.8">R6</text>
<text x="76.1" y="40.3">22k</text>
<text x="86.3" y="37.8">D3</text>
<text x="86.3" y="40.3">BZT52B12</text>
<text x="160.6" y="36.6">3</text>
<text x="160.6" y="41.7">2</text>
<text x="163.1" y="37.7">IN</text>
<text x="173.6" y="40.2">BST</text>
<text x="174.4" y="37.7">SW</text>
<text x="178.4" y="36.6">5</text>
<text x="178.4" y="39.1">6</text>
<text x="178.4" y="41.7">1</text>
<text x="192" y="36.5">100n</text>
<text x="208.2" y="37.8">47p</text>
<text x="218.3" y="37.8">158k</text>
<text x="231" y="37.8">47u</text>
<text x="242.5" y="37.8">47u</text>
<text x="35.5" y="43.2">LED</text>
<text x="46.7" y="48">VBUS_IN</text>
<text x="139.6" y="48">C14</text>
<text x="151" y="48">C19</text>
<text x="159.9" y="48">R11</text>
<text x="163.1" y="42.8">EN</text>
<text x="169.9" y="46.4" transform="rotate(-90 169.9 46.4)">4</text>
<text x="171" y="43.9" transform="rotate(-90 171 43.9)">GND</text>
<text x="174.7" y="42.8">FB</text>
<text x="218.3" y="48">R9</text>
<text x="34.2" y="49.2">R4</text>
<text x="34.2" y="51.8">4k7</text>
<text x="81" y="53">VBUS_IN</text>
<text x="139.6" y="50.5">10u</text>
<text x="151" y="50.5">100n</text>
<text x="159.9" y="50.5">47k</text>
<text x="218.3" y="50.5">30k1</text>
<text x="41.6" y="59.4">D9</text>
<text x="59.6" y="59.4">C10</text>
<text x="118" y="59.4">R7</text>
<text x="37" y="61.9">TSD18D</text>
<text x="59.6" y="61.9">3u3</text>
<text x="69.6" y="64.5">C11</text>
<text x="118" y="61.9">4k7</text>
<text x="150.2" y="61.9">+5V</text>
<text x="253.4" y="63.2">USB_A</text>
<text x="255.2" y="60.7">J4</text>
<text x="30.4" y="69.6">J3</text>
<text x="68.6" y="67">100n</text>
<text x="175.8" y="67.1">1</text>
<text x="179.3" y="68.2">IN</text>
<text x="200.4" y="68.2">OUT</text>
<text x="206.3" y="67.1">6</text>
<text x="228.5" y="71.5">C22</text>
<text x="228.6" y="67">VBUS_USB_A</text>
<text x="249.5" y="67.1">1</text>
<text x="252.5" y="68.2">VBUS</text>
<text x="16.6" y="72.1">USB_C_Receptacle_USB2.0_14P</text>
<text x="35.8" y="77.1">VBUS</text>
<text x="43.2" y="75.9">A4</text>
<text x="144" y="75.9">C23</text>
<text x="157.6" y="74.6">100k</text>
<text x="158.5" y="72.1">R17</text>
<text x="175.8" y="72.1">4</text>
<text x="175.8" y="77.2">3</text>
<text x="179.3" y="73.3">FAULT_N</text>
<text x="200.3" y="73.3">ILIM</text>
<text x="206.3" y="72.1">5</text>
<text x="206.3" y="77.2">2</text>
<text x="228.5" y="74">220u</text>
<text x="249.5" y="72.1">3</text>
<text x="249.5" y="74.7">2</text>
<text x="252.5" y="73.3">D+</text>
<text x="252.5" y="75.8">D-</text>
<text x="36.9" y="82.1">CC1</text>
<text x="43.1" y="83.6">B5</text>
<text x="43.2" y="81">A5</text>
<text x="52.1" y="83.5">CC2</text>
<text x="52.1" y="80.9">CC1</text>
<text x="75.5" y="81">7</text>
<text x="75.5" y="83.6">6</text>
<text x="78" y="82.1">CC1</text>
<text x="84.8" y="78.2" transform="rotate(-90 84.8 78.2)">8</text>
<text x="87.4" y="78.2" transform="rotate(-90 87.4 78.2)">1</text>
<text x="88.5" y="83.1" transform="rotate(-90 88.5 83.1)">VDD</text>
<text x="89.5" y="82.1">PG</text>
<text x="92.7" y="81">10</text>
<text x="99.1" y="80.9">VBUS_FET_EN</text>
<text x="143.4" y="78.4">100n</text>
<text x="156.7" y="82.3">C24</text>
<text x="179.3" y="78.3">EN</text>
<text x="200.1" y="78.3">GND</text>
<text x="218.3" y="81">22k</text>
<text x="218.3" y="78.4">R16</text>
<text x="237.4" y="78.4">D4</text>
<text x="237.4" y="81">TSD05D</text>
<text x="256.3" y="82" transform="rotate(-90 256.3 82)">4</text>
<text x="257.4" y="79" transform="rotate(-90 257.4 79)">GND</text>
<text x="258.8" y="82" transform="rotate(-90 258.8 82)">5</text>
<text x="259.9" y="79" transform="rotate(-90 259.9 79)">Shield</text>
<text x="10.3" y="85.9">B</text>
<text x="36.9" y="84.7">CC2</text>
<text x="37.8" y="89.8">D-</text>
<text x="43.2" y="88.6">A7</text>
<text x="75.5" y="88.6">5</text>
<text x="78" y="84.7">CC2</text>
<text x="78" y="89.8">DM</text>
<text x="86" y="84.3" transform="rotate(-90 86 84.3)">VBUS</text>
<text x="87.2" y="87.2">CFG1</text>
<text x="87.2" y="89.8">CFG2</text>
<text x="93.3" y="86.1">9</text>
<text x="93.3" y="88.6">2</text>
<text x="156.1" y="84.8">100n</text>
<text x="209" y="89.5">R_ILM |</text>
<text x="217.6" y="89.5">I_OS(nom)</text>
<text x="267.7" y="85.9">B</text>
<text x="37.8" y="92.3">D-</text>
<text x="37.8" y="94.8">D+</text>
<text x="43.1" y="91.2">B7</text>
<text x="43.2" y="93.7">A6</text>
<text x="75.5" y="91.2">4</text>
<text x="78" y="92.3">DP</text>
<text x="86" y="93.5" transform="rotate(-90 86 93.5)">GND</text>
<text x="87.2" y="92.3">CFG3</text>
<text x="93.3" y="91.2">3</text>
<text x="102.8" y="92.4">R5</text>
<text x="102.8" y="95">56k</text>
<text x="132.1" y="94.2">Input:</text>
<text x="140.3" y="94.2">+15V,</text>
<text x="147.3" y="94.2">6W</text>
<text x="151.4" y="94.2">(VDC_SYS)</text>
<text x="211.2" y="93.7">22k</text>
<text x="211.2" y="95.9">47k</text>
<text x="217.6" y="93.7">1169mA</text>
<text x="217.6" y="95.9">556mA</text>
<text x="37.8" y="97.4">D+</text>
<text x="43.1" y="96.3">B6</text>
<text x="84.8" y="96.6" transform="rotate(-90 84.8 96.6)">11</text>
<text x="87.1" y="97.5">U2</text>
<text x="87.1" y="100">CH224A</text>
<text x="130.8" y="100.8">+/-12V</text>
<text x="132.1" y="96.3">Output:</text>
<text x="140.2" y="100.8">DCDC</text>
<text x="140.3" y="96.3">+5V</text>
<text x="145.6" y="96.3">@ max.</text>
<text x="146.7" y="100.8">CONVERTER (36W)</text>
<text x="154.5" y="96.3">1.2A</text>
<text x="160" y="96.3">(shared</text>
<text x="168.6" y="96.3">USB-A</text>
<text x="176.5" y="96.3">and</text>
<text x="181.3" y="96.3">Eurorack)</text>
<text x="43.3" y="105.1">TSD03D</text>
<text x="48" y="102.6">D7</text>
<text x="58.6" y="105.1">TSD05D</text>
<text x="63.2" y="102.6">D5</text>
<text x="134.9" y="106.7">Input:</text>
<text x="143.1" y="106.7">+15V,</text>
<text x="150.1" y="106.7">36W</text>
<text x="155.4" y="106.7">(from</text>
<text x="162" y="106.7">VDC_SYS)</text>
<text x="250" y="106.4">+12V</text>
<text x="23.9" y="113.1" transform="rotate(-90 23.9 113.1)">S1</text>
<text x="25" y="108.2" transform="rotate(-90 25 108.2)">SHIELD</text>
<text x="31.5" y="113" transform="rotate(-90 31.5 113)">A1</text>
<text x="32.6" y="108.2" transform="rotate(-90 32.6 108.2)">GND</text>
<text x="59.6" y="108.9">D8</text>
<text x="59.6" y="111.5">TSD03D</text>
<text x="76.1" y="108.9">D6</text>
<text x="76.1" y="111.5">TSD05D</text>
<text x="134.9" y="108.7">Output:</text>
<text x="143.1" y="108.7">+/-12V</text>
<text x="152.5" y="108.7">@ max.</text>
<text x="161.4" y="108.7">1.25A</text>
<text x="168.1" y="108.7">(30W)</text>
<text x="217.1" y="111.5">L1</text>
<text x="216.4" y="114">10u</text>
<text x="36.6" y="123.4">Input:</text>
<text x="36.6" y="125.5">Output:</text>
<text x="44.8" y="123.4">USB-C,</text>
<text x="44.8" y="125.5">15V</text>
<text x="49.7" y="125.5">@ 3A</text>
<text x="53.4" y="123.4">45-60W</text>
<text x="56.4" y="125.5">(if</text>
<text x="60" y="125.5">PG)</text>
<text x="132.9" y="125.4">VDC_SYS</text>
<text x="228.5" y="121">C4</text>
<text x="228.5" y="123.5">47u</text>
<text x="241.2" y="121">C6</text>
<text x="241.2" y="123.5">220u</text>
<text x="256.5" y="124.2">100n</text>
<text x="257.6" y="121.6">C8</text>
<text x="239.9" y="130.5">R2</text>
<text x="10.3" y="135.9">C</text>
<text x="152.3" y="137.5">C2</text>
<text x="162.5" y="137.5">C3</text>
<text x="174.6" y="133.1">1</text>
<text x="174.6" y="135.6">2</text>
<text x="179.3" y="134.2">+VIN</text>
<text x="179.3" y="136.8">-VIN</text>
<text x="197.7" y="134.2">+VOUT</text>
<text x="200" y="136.8">COM</text>
<text x="207.6" y="133.1">6</text>
<text x="207.6" y="135.6">5</text>
<text x="239.9" y="133.1">500m</text>
<text x="246.1" y="132.8">1W</text>
<text x="267.7" y="135.9">C</text>
<text x="22" y="143.2">+5V</text>
<text x="37.9" y="140.7">+12V</text>
<text x="49.9" y="143.2">+5V</text>
<text x="99.9" y="138.1">VDC_SYS</text>
<text x="140.1" y="140.7">100n</text>
<text x="141.3" y="138.1">C1</text>
<text x="152.3" y="140">47u</text>
<text x="162.5" y="140">47u</text>
<text x="174.6" y="138.2">3</text>
<text x="179.3" y="139.3">CTRL</text>
<text x="197.7" y="139.3">-VOUT</text>
<text x="207.6" y="138.2">4</text>
<text x="239.9" y="140.7">R3</text>
<text x="239.9" y="143.2">500m</text>
<text x="246.1" y="143">1W</text>
<text x="29.4" y="149.3">J2</text>
<text x="67.7" y="147">SW_Slide_DPDT</text>
<text x="72.8" y="144.5">SW1</text>
<text x="106.6" y="149.6">R12</text>
<text x="228.5" y="148.9">C5</text>
<text x="241.2" y="148.9">C7</text>
<text x="257.6" y="149.6">C9</text>
<text x="25.3" y="153.4">1</text>
<text x="25.3" y="150.9">3</text>
<text x="34.2" y="153.4">2</text>
<text x="34.2" y="150.9">4</text>
<text x="70.4" y="150.9">3</text>
<text x="70.4" y="156">2</text>
<text x="78" y="150.9">6</text>
<text x="78" y="156">5</text>
<text x="106.6" y="152.1">15k</text>
<text x="148.6" y="155.9">DC_PWR_ON</text>
<text x="164.4" y="156">1</text>
<text x="171.2" y="153.1" transform="rotate(-90 171.2 153.1)">3</text>
<text x="175.2" y="155.9">Q2</text>
<text x="183.4" y="154.6">R15</text>
<text x="183.4" y="152.1">220</text>
<text x="198" y="154.6">C21</text>
<text x="216.4" y="154.6">10u</text>
<text x="217.1" y="152.1">L2</text>
<text x="228.5" y="151.5">47u</text>
<text x="241.2" y="151.5">220u</text>
<text x="256.5" y="152.1">100n</text>
<text x="55.8" y="158.8">D1</text>
<text x="55.8" y="161.3">LED</text>
<text x="70.4" y="161">1</text>
<text x="78" y="161">4</text>
<text x="95.1" y="161">R14</text>
<text x="106.6" y="161">R13</text>
<text x="171.2" y="160.7" transform="rotate(-90 171.2 160.7)">2</text>
<text x="175.2" y="158.5">2N7002</text>
<text x="198" y="157.2">3u3</text>
<text x="35.3" y="163.5">-12V</text>
<text x="74.7" y="166.5" transform="rotate(-90 74.7 166.5)">SH</text>
<text x="95.1" y="163.5">220</text>
<text x="106.6" y="163.5">15k</text>
<text x="250" y="167.3">-12V</text>
<text x="13.8" y="168.6">+12V</text>
<text x="18.2" y="173.7">+5V</text>
<text x="24.7" y="173.7">15</text>
<text x="28.9" y="171.7">J1</text>
<text x="33.6" y="173.7">16</text>
<text x="39.4" y="173.6">GATE</text>
<text x="54.5" y="173.7">R1</text>
<text x="96.4" y="173.7">1u</text>
<text x="96.4" y="171.2">C20</text>
<text x="24.7" y="178.8">11</text>
<text x="24.7" y="176.3">13</text>
<text x="33.6" y="178.8">12</text>
<text x="33.6" y="176.3">14</text>
<text x="39.4" y="176.2">CV</text>
<text x="54.5" y="176.2">2k2</text>
<text x="10.3" y="185.9">D</text>
<text x="25.3" y="183.9">7</text>
<text x="25.3" y="181.4">9</text>
<text x="33.6" y="181.4">10</text>
<text x="34.2" y="183.9">8</text>
<text x="267.7" y="185.9">D</text>
<text x="25.3" y="191.5">1</text>
<text x="25.3" y="189">3</text>
<text x="25.3" y="186.4">5</text>
<text x="34.2" y="191.5">2</text>
<text x="34.2" y="189">4</text>
<text x="34.2" y="186.4">6</text>
<text x="69.7" y="188.9">H1</text>
<text x="86.3" y="188.9">H2</text>
<text x="105.3" y="188.9">H3</text>
<text x="120.5" y="188.9">H4</text>
<text x="13.8" y="201.6">-12V</text>
<text x="35" y="205.8">1</text>
<text x="85" y="205.8">2</text>
<text x="135" y="205.8">3</text>
<text x="185" y="205.8">4</text>
<text x="235" y="205.8">5</text>
</g>
</svg>
